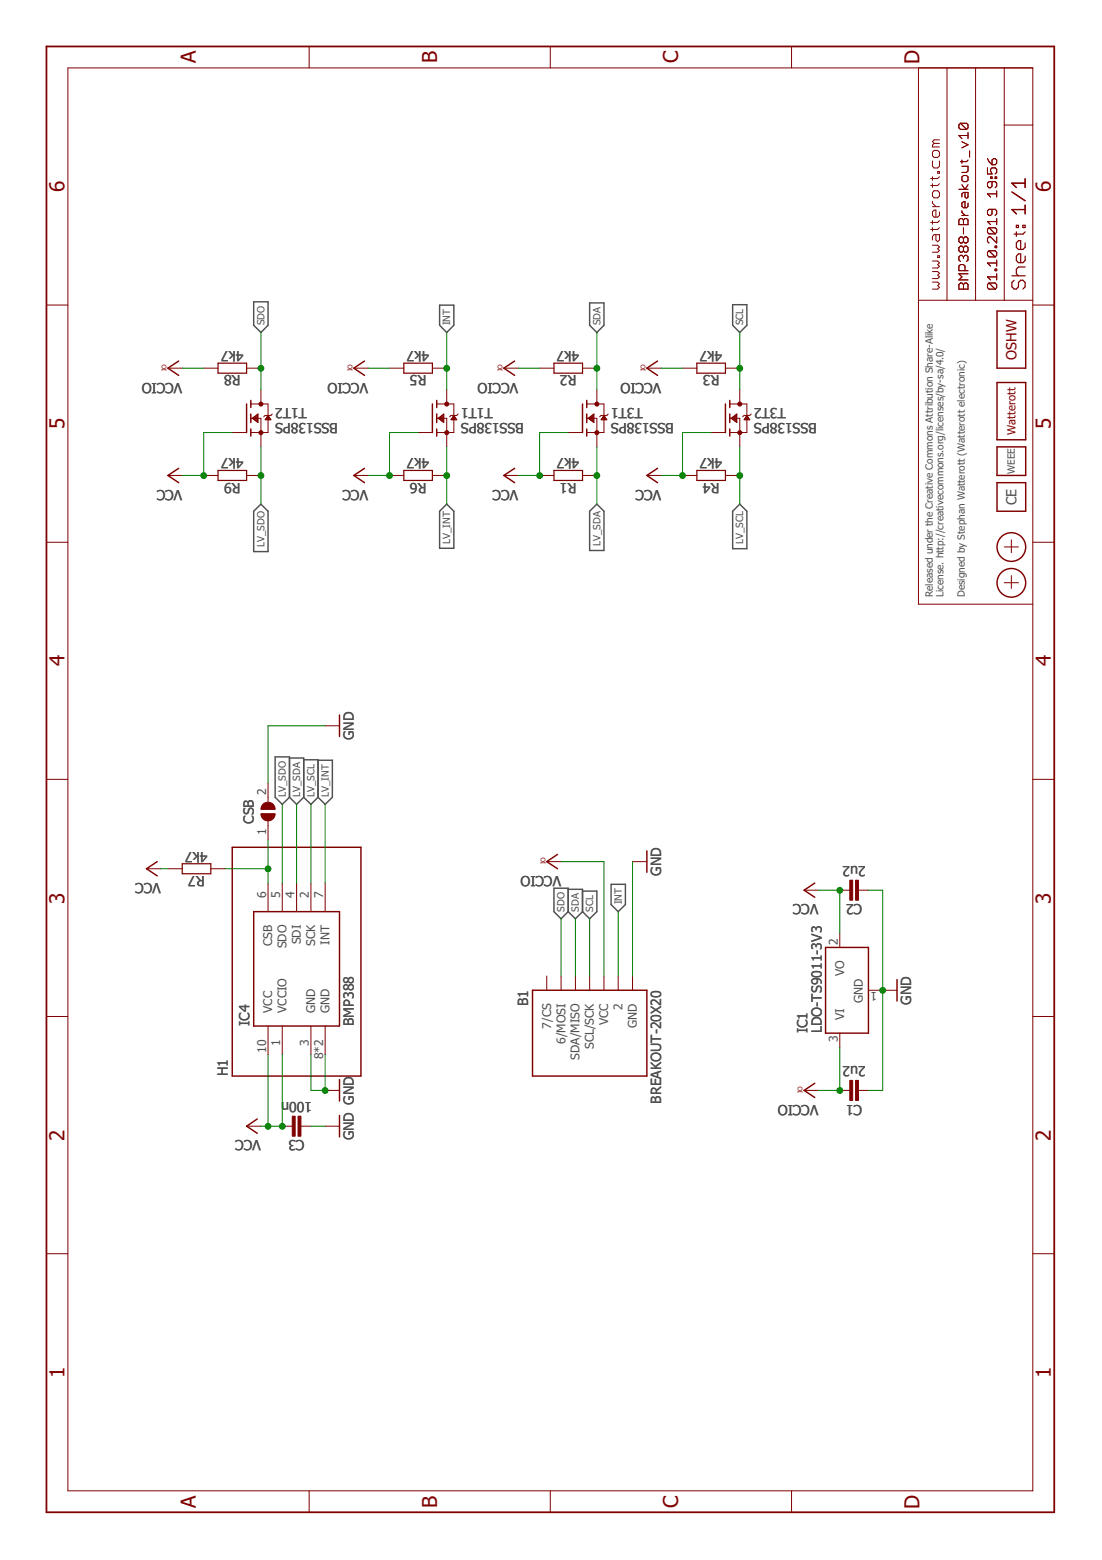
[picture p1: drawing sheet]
<svg xmlns="http://www.w3.org/2000/svg" width="210mm" height="297mm" viewBox="0 0 210 297" stroke-linecap="round" stroke-linejoin="round" font-family="sans-serif">
<g fill="none" stroke="#505050" stroke-width=".28">
<path d="M48.3 57.5h2.8v4.4l-1.4 1.4-1.4-1.4zM83.7 58.1h2.7v3.8l-1.3 1.4-1.4-1.4zM112.3 57.7h2.7v4.2l-1.3 1.4-1.4-1.4zM139.6 58h2.7v3.9l-1.4 1.4-1.3-1.4zM48.3 97.3l1.4-1.3 1.4 1.3v7.7h-2.8zM85.1 96l1.3 1.3v7.1h-2.7v-7.1zM112.3 97.3l1.4-1.3 1.3 1.3v7.5h-2.7zM140.9 96l1.4 1.3v7.2h-2.7v-7.2zM52.4 144.1h2.7v7.7l-1.3 1.4-1.4-1.4zM55.1 151.8l1.4 1.4 1.3-1.4M55.1 144.3h2.7v7.5M57.8 151.8l1.4 1.4 1.4-1.4"/>
<path d="M57.8 144.7h2.8v7.1M60.6 144.8h2.7v7l-1.4 1.4-1.3-1.4M105.5 169.1h2.7v4.5l-1.3 1.3-1.4-1.3zM108.2 169.3h2.8v4.3M108.2 173.6l1.4 1.3 1.4-1.3M111 169.7h2.7v3.9l-1.4 1.3-1.3-1.3M116.4 168.4h2.7v3.8l-1.3 1.4-1.4-1.4z"/>
</g>
<g fill="none" stroke="#800000" stroke-width=".19">
<path d="M12.9 12.9h183.8v271h-183.8zM58.9 8.8v4.1M104.8 8.8v4.1M150.8 8.8v4.1M174.9 12.9v102.1h21.8M180.4 12.9v44.3M185.8 12.9v44.3M191.3 12.9v44.3M177.6 30.6v1l.3 .4h.7l.3-.4v-1M177.6 33.7v.6M177.6 35v.7M177.6 38.3v.4l.7 .6"/>
<path d="M177.6 39.3h1.3M177.9 28.6h.7l.3 .4v.7l-.3 .3h-.7l-.3-.3v-.7zM177.9 36.3h.7l.3 .4v.6l-.3 .4h-.7l-.3-.4v-.6zM177.9 27.3l-.3 .3v.4h1.3M177.9 27.3h1M178.6 32.7h.3v.3h-.3zM178.9 33.7l-.3 .3h-1.3M178.9 35l-.3 .3h-1.3M178.9 26.6h-1l-.3 .4 .3 .3M182.6 36h1.8M182.9 23.5l-.3 .3v.5l.3 .3h1.2M182.9 23.5h1.2l.3 .3v.5l-.3 .3"/>
<path d="M182.9 23.5l1.2 1.1M183.2 31.7h1.2v.8l-.3 .3h-.9M183.2 33.7l.3-.3h.6l.3 .3v.6l-.3 .3h-.6l-.3-.3zM183.2 30.5v.6M183.2 35.2l.6 .8 .6-.8M183.2 27l1.2 .6-1.2 .6M183.8 36.6v.9l.3 .3 .3-.3v-.9h-.9l-.3 .3v.6M184.4 25.2v1.2M184.4 38.7v.6l-.3 .3h-.6l-.3-.3v-.6l.3-.3h.3v1.2M184.4 30.5l-.3 .3h-1.2M184.4 25.8h-1.8l.6 .6M184.7 28.7v1.2"/>
<path d="M188.1 32v1.1h.9l-.3-.6v-.3l.3-.2h.5l.3 .2v.6l-.3 .3M188.1 30.2l.3 .6 .6 .6M188.7 33.7h.3v.3h-.3zM189 39.9v.8l-.3 .3h-.3l-.3-.3v-.6l.3-.2h1.1l.3 .2v.6l-.3 .3M189 34.6v.9l-.3 .3h-.3l-.3-.3v-.6l.3-.3h1.1l.3 .3v.6l-.3 .3M189 30.5l.3-.3h.2l.3 .3v.6l-.3 .3h-.5zM189.5 33.7h.3v.3h-.3zM189.8 36.3v1.2M189.8 36.9h-1.7l.6 .6M191.3 23.8h5.4M8.8 58.1h4.1M174.9 57.2h21.8"/>
<path d="M177.6 53.7h1l.3 .3-.3 .4 .3 .3-.3 .4h-1M177.6 46.7h1l.3 .3-.3 .4 .3 .3-.3 .3h-1M177.6 51.7h1l.3 .3-.3 .4 .3 .3-.3 .3h-1M177.6 49.7h1l.3 .3-.3 .4 .3 .3-.3 .3h-1M177.6 42v.7M177.6 43.3v.7M178.3 44.7v1l.3 .3 .3-.3v-1h-1l-.3 .3v.7M178.6 48.7h.3v.3h-.3zM178.9 42l-.3 .4h-1.3M178.9 40.3v.7l-.3 .3h-.7l-.3-.3v-.7l.3-.3h.4v1.3M178.9 43.3l-.3 .4h-1.3M182.6 54.2l.3-.3h.3l.3 .3 .3-.3h.3l.3 .3v.9h-1.8z"/>
<path d="M182.6 41.9l.3-.3h.3l.3 .3 .3-.3h.3l.3 .3v.9h-1.8zM183.2 41h1.2M183.2 40.1v.3l.6 .6M183.5 45.4l-.3-.3h-.3l-.3 .3v.6l.3 .3h.3l.3-.3M183.5 47.2l-.3-.3h-.3l-.3 .3v.6l.3 .2h.3l.3-.2M183.5 48.9l-.3-.3h-.3l-.3 .3v.6l.3 .3M183.5 45.4l.3-.3h.3l.3 .3v.6l-.3 .3h-.3l-.3-.3M183.5 47.2l.3-.3h.3l.3 .3v.6l-.3 .2h-.3l-.3-.2M183.5 48.9l.3-.3h.3l.3 .3v.6l-.3 .3M183.5 41.9v.9M183.5 43.4v1.1M183.5 45.4v.6"/>
<path d="M183.5 47.2v.6M183.5 48.9v.3M183.5 54.2v.9M183.8 51.5v-.8l-.3-.3h-.6l-.3 .3v.8h1.8M184.4 52.1h-1.8l.6 .6-.6 .6h1.8M188.4 53.9l-.3 .3v.6l.3 .3h1.1M188.4 53.9h1.1l.3 .3v.6l-.3 .3M188.4 43.4l-.3 .2v.6l.3 .3h1.1M188.4 47.8l-.3 .2v.6l.3 .3h1.1M188.4 43.4h1.1l.3 .2v.6l-.3 .3M188.4 47.8h1.1l.3 .2v.6l-.3 .3M188.4 53.9l1.1 1.2"/>
<path d="M188.4 47.8l1.1 1.1M188.4 43.4l1.1 1.1M189.5 51.2h.3v.3h-.3zM189.5 46.9h.3v.3h-.3zM189.8 45.1v1.2l-1.1-1.2h-.3l-.3 .3v.6l.3 .3M189.8 41.6v1.2M189.8 49.5v1.2M189.8 52.1v1.2M189.8 52.7h-1.7l.6 .6M189.8 50.1h-1.7l.6 .6M189.8 42.2h-1.7l.6 .6M196.7 58.1h4.1"/>
<path d="M32 70.1h2.7M38.8 70.1h2.7M47 70.1h2.7M47.8 76.9h3.3v5.5h-3.3M47.8 79.7h1.9v5.4M48 79.7l1.1-.9v1.7zM48.1 79.6v.1M48.3 79.5v.3M48.4 79.4v.5M48.5 79.3v.7M48.6 79.2v.9M48.8 79.1v1.1"/>
<path d="M48.9 79v1.3M49 78.9v1.5M49.7 74.2v2.7M50.6 79.7v.2M50.8 79.5v.4M50.9 79.3v.6M51 79.1v.8M51.1 79.1l.5 .8h-1.1zM51.2 79.2v.7M51.3 79.4v.5M51.4 79.7v.2M51.5 79.8v.1"/>
<path d="M51.9 78.8l-.3 .3h-1.1l-.3 .3M67.4 70.1h2.7M74.2 70.1h2.7M82.4 70.1h2.7M83.2 76.9h3.2v5.5h-3.2M83.2 79.7h1.9v5.4M83.5 79.7l1-.9v1.7zM83.5 79.6v.1M83.7 79.5v.3M83.8 79.4v.5M83.9 79.3v.7M84.1 79.2v.9"/>
<path d="M84.2 79.1v1.1M84.3 79v1.3M84.5 78.9v1.5M85.1 74.2v2.7M86 79.7v.2M86.2 79.5v.4M86.3 79.3v.6M86.4 79.1l.6 .8h-1.1zM86.6 79.3v.6M86.7 79.5v.4M86.8 79.7v.2M87 79.9h.1"/>
<path d="M87.3 78.8l-.3 .3h-1.1l-.3 .3M96 70.1h2.7M102.8 70.1h2.7M111 70.1h2.7M111.8 76.9h3.2v5.5h-3.2M111.8 79.7h1.9v5.4M112 79.7l1.1-.9v1.7zM112.1 79.6v.1M112.2 79.5v.3M112.4 79.4v.5M112.5 79.3v.7M112.6 79.2v.9"/>
<path d="M112.8 79.1v1.1M112.9 79v1.3M113 78.9v1.5M113.7 74.2v2.7M114.6 79.8v.1M114.7 79.6v.3M114.9 79.4v.5M115 79.2v.7M115 79.1l.6 .8h-1.1zM115.1 79.2v.7M115.3 79.4v.5M115.4 79.6v.3"/>
<path d="M115.5 79.8v.1M115.8 78.8l-.2 .3h-1.1l-.3 .3M123.2 70.1h2.7M130 70.1h2.7M138.2 70.1h2.7M139 76.9h3.3v5.5h-3.3M139 79.7h1.9v5.4M139.3 79.7l1.1-.9v1.7zM139.3 79.6v.1M139.5 79.5v.3M139.6 79.4v.5M139.7 79.3v.7"/>
<path d="M139.9 79.2v.9M140 79.1v1.1M140.1 79v1.3M140.3 78.9v1.5M140.9 74.2v2.7M141.8 79.7v.2M142 79.5v.4M142.1 79.3v.6M142.2 79.1v.8M142.3 79.1l.5 .8h-1.1zM142.4 79.2v.7M142.5 79.4v.5"/>
<path d="M142.6 79.7v.2M142.8 79.8v.1M143.1 78.8l-.3 .3h-1.1l-.2 .3M32 90.5h2.7M38.8 90.5h2.7M44.2 82.4h2.8M47 90.5h2.7M67.4 90.5h2.7M74.2 90.5h2.7M79.7 82.4h2.7M82.4 90.5h2.7M96 90.5h2.7"/>
<path d="M102.8 90.5h2.7M108.2 82.4h2.8M111 90.5h2.7M123.2 90.5h2.7M130 90.5h2.7M135.5 82.4h2.7M138.2 90.5h2.7M8.8 103.3h4.1M191.3 111h2.7M191.3 104.1h2.7M192.6 102.8v2.4M192.6 109.6v2.5"/>
<path d="M196.7 103.3h4.1M61.9 138.2h2.8M8.8 148.4h4.1M51.1 149.1v3.7M51.1 156.3v3.7M196.7 148.4h4.1M27.9 165.4h2.7M32 165.4h2.7M40.2 165.4h2.7M51.1 168.1v5.5M53.8 168.1v5.5M56.5 168.1v5.5"/>
<path d="M59.2 168.1v5.5M61.9 168.1v5.5M104.1 164.1h2.8M120.5 164.1h2.7M153.2 169.5h2.7M160 177.7v2.7M160 169.5h1.9M163.5 169.5h1.9M8.8 193.5h4.1M51.1 195.4v5.4M53.8 195.4v5.4M59.2 195.4v5.4"/>
<path d="M61.9 195.4v5.4M104.1 185.8v2.8M106.9 185.8v2.8M109.6 185.8v2.8M112.3 185.8v2.8M115 185.8v2.8M117.8 185.8v2.8M120.5 185.8v2.8M160 196.7v2.8M165.4 188.6h5.5M196.7 193.5h4.1M47 214.4h2.7"/>
<path d="M53.8 214.4h1.9M57.3 214.4h1.9M61.9 207.6h2.8M61.9 214.4h2.8M153.2 207.6h2.7M160 207.6h1.9M163.5 207.6h1.9M8.8 238.7h4.1M196.7 238.7h4.1M58.9 283.9v4.1M104.8 283.9v4.1M150.8 283.9v4.1"/>
</g>
<path d="M8.8 8.8h192v279.2h-192z" fill="none" stroke="#800000" stroke-width=".34"/>
<g fill="none" stroke="#800000" stroke-width=".23">
<path d="M192.7 36.6l2.6 1.6M195.3 39.9h-2.6l.9 .8M195.3 34v1.7M195.3 39.1v1.6M195.3 34.9h-2.6l.9 .8M192.7 52.5h2.6M193.2 53.4l-.5 .4v.8l.5 .4h.4l.4-.4v-.8l.4-.4h.4l.5 .4v.8l-.5 .4M193.6 42.9h.4v.4h-.4zM193.6 44.2v.8M194.8 42.9h.5v.4h-.5zM195.3 46.2v.9l-.5 .4h-.8l-.4-.4v-.9l.4-.4h.4v1.7M195.3 48.8v.8l-.5 .4h-.8l-.4-.4v-.8l.4-.5h.4v1.7"/>
<path d="M195.3 50.8h-1.3l-.4 .5v.8l.4 .4M195.3 44.2l-.5 .4h-1.6M41.5 69.2h5.5v1.9h-5.5zM76.9 69.2h5.5v1.9h-5.5zM105.5 69.2h5.5v1.9h-5.5zM132.7 69.2h5.5v1.9h-5.5zM41.5 89.6h5.5v1.9h-5.5zM76.9 89.6h5.5v1.9h-5.5zM105.5 89.6h5.5v1.9h-5.5zM132.7 89.6h5.5v1.9h-5.5zM34.7 164.5h5.5v1.9h-5.5z"/>
</g>
<g fill="none" stroke="#800000" stroke-width=".28">
<path d="M189.9 59.2h5.5v10.9h-5.5zM34 68.7l-2 1.4 2 1.4M47 76.9v5.5M47.8 76.2v1.4M47.8 78.8v1.7M69.4 68.7l-2 1.4 2 1.4M82.4 76.9v5.5M83.2 76.2v1.4M83.2 78.8v1.7M98 68.7l-2 1.4 2 1.4M111 76.9v5.5M111.8 76.2v1.4"/>
<path d="M111.8 78.8v1.7M125.2 68.7l-2 1.4 2 1.4M138.2 76.9v5.5M139 76.2v1.4M139 78.8v1.7M189.9 72.8h5.5v10.9h-5.5zM34 89.2l-2 1.3 2 1.4M47.8 81.7v1.3M69.4 89.2l-2 1.3 2 1.4M83.2 81.7v1.3M98 89.2l-2 1.3 2 1.4M111.8 81.7v1.3"/>
<path d="M125.2 89.2l-2 1.3 2 1.4M139 81.7v1.3M189.9 85.1h5.5v5.4h-5.5zM189.9 91.9h5.5v5.4h-5.5zM64.7 136.1v4.1M30 164.1l-2.1 1.3 2.1 1.4M44.2 161.3h24.5v43.6h-24.5zM48.3 173.6h16.4v21.8h-16.4zM106.2 162.7l-2.1 1.4 2.1 1.3M123.2 162v4.1M155.2 168.1l-2 1.4 2 1.4M101.4 188.6h21.8v16.3h-21.8z"/>
<path d="M157.2 180.4h8.2v16.3h-8.2zM170.9 186.5v4.1M49 213.1l-2 1.3 2 1.4M64.7 205.6v4.1M64.7 212.4v4.1M155.2 206.3l-2 1.3 2 1.4"/>
<circle cx="192.6" cy="111" r="2.73"/>
<circle cx="192.6" cy="104.2" r="2.73"/>
</g>
<g fill="#800000" stroke="#800000" stroke-width=".19">
<path d="M161.9 205.7h.5v3.8h-.5z"/>
<path d="M163 205.7h.5v3.8h-.5z"/>
<path d="M161.9 167.6h.5v3.8h-.5z"/>
<path d="M163 167.6h.5v3.8h-.5z"/>
<path d="M55.7 212.5h.5v3.8h-.5z"/>
<path d="M56.8 212.5h.5v3.8h-.5z"/>
</g>
<g fill="#800000" stroke="#800000" stroke-width=".19">
<path d="M50.1 153.1a1.37 1.37 0 0 1 1.5-.2 1.37 1.37 0 0 1 .8 1.2h-2.7l.1-.4z" fill-rule="evenodd"/>
<path d="M49.7 154.9h2.7a1.35 1.35 0 0 1-1.3 1.4 1.35 1.35 0 0 1-1.4-1.4z" fill-rule="evenodd"/>
<circle cx="113.7" cy="82.4" r=".38"/>
<circle cx="113.7" cy="76.9" r=".38"/>
<circle cx="140.9" cy="82.4" r=".38"/>
<circle cx="140.9" cy="76.9" r=".38"/>
<circle cx="85.1" cy="82.4" r=".38"/>
<circle cx="85.1" cy="76.9" r=".38"/>
<circle cx="49.7" cy="82.4" r=".38"/>
<circle cx="49.7" cy="76.9" r=".38"/>
</g>
<g fill="none" stroke="#008000" stroke-width=".19">
<path d="M34.7 70.1h4.1M49.7 63.3v10.9M70.1 70.1h4.1M85.1 63.3v10.9M98.7 70.1h4.1M113.7 63.3v10.9M125.9 70.1h4.1M140.9 63.3v10.9M44.2 82.4h-5.4v8.1h-4.1M49.7 85.1v10.9M79.7 82.4h-5.5v8.1h-4.1M85.1 85.1v10.9"/>
<path d="M108.2 82.4h-5.4v8.1h-4.1M113.7 85.1v10.9M135.5 82.4h-5.5v8.1h-4.1M140.9 85.1v10.9M61.9 138.2h-10.8v10.9M51.1 160v8.1M53.8 153.2v14.9M56.5 153.2v14.9M59.2 153.2v14.9M61.9 153.2v14.9M30.6 165.4h1.4M42.9 165.4h8.2"/>
<path d="M106.9 164.1h8.1v21.7M106.9 174.9v10.9M109.6 174.9v10.9M112.3 174.9v10.9M117.8 173.6v12.2M120.5 164.1v21.7M155.9 169.5h4.1v8.2M165.4 169.5h2.7v38.1h-2.7M160 199.5v8.1h-4.1M51.1 200.8v13.6M53.8 200.8v13.6h-4.1M59.2 214.4h2.7"/>
<path d="M59.2 200.8v6.8h2.7v-6.8"/>
</g>
<g fill="#008000" stroke="#008000" stroke-width=".19">
<circle cx="61.9" cy="207.6" r=".55"/>
<circle cx="168.1" cy="188.6" r=".55"/>
<circle cx="140.9" cy="70.1" r=".55"/>
<circle cx="113.7" cy="70.1" r=".55"/>
<circle cx="53.8" cy="214.5" r=".55"/>
<circle cx="51.1" cy="214.5" r=".55"/>
<circle cx="102.8" cy="90.6" r=".55"/>
<circle cx="130" cy="90.6" r=".55"/>
<circle cx="160" cy="169.5" r=".55"/>
<circle cx="74.2" cy="90.6" r=".55"/>
<circle cx="38.8" cy="90.6" r=".55"/>
<circle cx="113.7" cy="90.6" r=".55"/>
<circle cx="160" cy="207.6" r=".55"/>
<circle cx="140.9" cy="90.6" r=".55"/>
<circle cx="85.1" cy="70.1" r=".55"/>
<circle cx="85.1" cy="90.6" r=".55"/>
<circle cx="49.7" cy="90.6" r=".55"/>
<circle cx="49.7" cy="70.1" r=".55"/>
<circle cx="51.1" cy="165.4" r=".55"/>
</g>
<g font-size="3.9" fill="#800000">
<text x="37.3" y="12.1" transform="rotate(-90 37.3 12.1)">A</text>
<text x="83.2" y="12.1" transform="rotate(-90 83.2 12.1)">B</text>
<text x="129.2" y="12.1" transform="rotate(-90 129.2 12.1)">C</text>
<text x="175.1" y="12.2" transform="rotate(-90 175.1 12.2)">D</text>
<text x="12.3" y="36.6" transform="rotate(-90 12.3 36.6)">6</text>
<text x="200.2" y="36.6" transform="rotate(-90 200.2 36.6)">6</text>
<text x="12.3" y="81.7" transform="rotate(-90 12.3 81.7)">5</text>
<text x="200.2" y="81.7" transform="rotate(-90 200.2 81.7)">5</text>
<text x="12.3" y="126.9" transform="rotate(-90 12.3 126.9)">4</text>
<text x="200.2" y="126.9" transform="rotate(-90 200.2 126.9)">4</text>
<text x="12.3" y="172.1" transform="rotate(-90 12.3 172.1)">3</text>
<text x="200.2" y="172.1" transform="rotate(-90 200.2 172.1)">3</text>
<text x="12.3" y="217.2" transform="rotate(-90 12.3 217.2)">2</text>
<text x="200.2" y="217.2" transform="rotate(-90 200.2 217.2)">2</text>
<text x="12.3" y="262.4" transform="rotate(-90 12.3 262.4)">1</text>
<text x="200.2" y="262.4" transform="rotate(-90 200.2 262.4)">1</text>
<text x="37.3" y="287.1" transform="rotate(-90 37.3 287.1)">A</text>
<text x="83.2" y="287.1" transform="rotate(-90 83.2 287.1)">B</text>
<text x="129.2" y="287.1" transform="rotate(-90 129.2 287.1)">C</text>
<text x="175.1" y="287.2" transform="rotate(-90 175.1 287.2)">D</text>
</g>
<g font-size="2.7" fill="#505050">
<text x="45.8" y="71.5" transform="rotate(-180 45.8 71.5)">R8</text>
<text x="46.4" y="66.8" transform="rotate(-180 46.4 66.8)">4k7</text>
<text x="81.2" y="71.5" transform="rotate(-180 81.2 71.5)">R5</text>
<text x="81.8" y="66.8" transform="rotate(-180 81.8 66.8)">4k7</text>
<text x="109.8" y="71.5" transform="rotate(-180 109.8 71.5)">R2</text>
<text x="110.3" y="66.8" transform="rotate(-180 110.3 66.8)">4k7</text>
<text x="137" y="71.5" transform="rotate(-180 137 71.5)">R3</text>
<text x="137.6" y="66.8" transform="rotate(-180 137.6 66.8)">4k7</text>
<text x="34.7" y="72.8" transform="rotate(-180 34.7 72.8)">VCCIO</text>
<text x="58.5" y="77.7" transform="rotate(-180 58.5 77.7)">T1T2</text>
<text x="70.1" y="72.8" transform="rotate(-180 70.1 72.8)">VCCIO</text>
<text x="93.9" y="77.7" transform="rotate(-180 93.9 77.7)">T1T1</text>
<text x="98.7" y="72.8" transform="rotate(-180 98.7 72.8)">VCCIO</text>
<text x="122.5" y="77.7" transform="rotate(-180 122.5 77.7)">T3T1</text>
<text x="125.9" y="72.8" transform="rotate(-180 125.9 72.8)">VCCIO</text>
<text x="149.7" y="77.7" transform="rotate(-180 149.7 77.7)">T3T2</text>
<text x="64.4" y="80.5" transform="rotate(-180 64.4 80.5)">BSS138PS</text>
<text x="99.8" y="80.5" transform="rotate(-180 99.8 80.5)">BSS138PS</text>
<text x="128.4" y="80.5" transform="rotate(-180 128.4 80.5)">BSS138PS</text>
<text x="155.6" y="80.5" transform="rotate(-180 155.6 80.5)">BSS138PS</text>
<text x="46.4" y="87.3" transform="rotate(-180 46.4 87.3)">4k7</text>
<text x="81.8" y="87.3" transform="rotate(-180 81.8 87.3)">4k7</text>
<text x="110.3" y="87.3" transform="rotate(-180 110.3 87.3)">4k7</text>
<text x="137.6" y="87.3" transform="rotate(-180 137.6 87.3)">4k7</text>
<text x="34.7" y="93.3" transform="rotate(-180 34.7 93.3)">VCC</text>
<text x="45.8" y="91.9" transform="rotate(-180 45.8 91.9)">R9</text>
<text x="70.1" y="93.3" transform="rotate(-180 70.1 93.3)">VCC</text>
<text x="81.2" y="91.9" transform="rotate(-180 81.2 91.9)">R6</text>
<text x="98.7" y="93.3" transform="rotate(-180 98.7 93.3)">VCC</text>
<text x="109.8" y="91.9" transform="rotate(-180 109.8 91.9)">R1</text>
<text x="125.9" y="93.3" transform="rotate(-180 125.9 93.3)">VCC</text>
<text x="137" y="91.9" transform="rotate(-180 137 91.9)">R4</text>
<text x="193.6" y="96.2" transform="rotate(-90 193.6 96.2)">CE</text>
<text x="67.4" y="140.9" transform="rotate(-90 67.4 140.9)">GND</text>
<text x="48.3" y="156.9" transform="rotate(-90 48.3 156.9)">CSB</text>
<text x="39" y="166.8" transform="rotate(-180 39 166.8)">R7</text>
<text x="39.6" y="162.2" transform="rotate(-180 39.6 162.2)">4k7</text>
<text x="106.9" y="166.8" transform="rotate(-180 106.9 166.8)">VCCIO</text>
<text x="125.9" y="166.8" transform="rotate(-90 125.9 166.8)">GND</text>
<text x="164.9" y="164.9" transform="rotate(-180 164.9 164.9)">2u2</text>
<text x="30.6" y="168.1" transform="rotate(-180 30.6 168.1)">VCC</text>
<text x="155.9" y="172.2" transform="rotate(-180 155.9 172.2)">VCC</text>
<text x="164.2" y="172.2" transform="rotate(-180 164.2 172.2)">C2</text>
<text x="100.6" y="191.6" transform="rotate(-90 100.6 191.6)">B1</text>
<text x="173.6" y="191.3" transform="rotate(-90 173.6 191.3)">GND</text>
<text x="47.5" y="195.4" transform="rotate(-90 47.5 195.4)">IC4</text>
<text x="67.4" y="195.4" transform="rotate(-90 67.4 195.4)">BMP388</text>
<text x="153.8" y="196.7" transform="rotate(-90 153.8 196.7)">IC1</text>
<text x="156.6" y="196.7" transform="rotate(-90 156.6 196.7)">LDO-TS9011-3V3</text>
<text x="164.9" y="203" transform="rotate(-180 164.9 203)">2u2</text>
<text x="43.4" y="204.9" transform="rotate(-90 43.4 204.9)">H1</text>
<text x="59.4" y="209.8" transform="rotate(-180 59.4 209.8)">100n</text>
<text x="125.9" y="210.1" transform="rotate(-90 125.9 210.1)">BREAKOUT-20X20</text>
<text x="155.9" y="210.3" transform="rotate(-180 155.9 210.3)">VCCIO</text>
<text x="164.2" y="210.3" transform="rotate(-180 164.2 210.3)">C1</text>
<text x="49.7" y="217.2" transform="rotate(-180 49.7 217.2)">VCC</text>
<text x="58" y="217.2" transform="rotate(-180 58 217.2)">C3</text>
<text x="67.4" y="217.2" transform="rotate(-90 67.4 217.2)">GND GND</text>
</g>
<text font-size="2.7" fill="#800000" x="193.6" y="68.5" transform="rotate(-90 193.6 68.5)">OSHW</text>
<g font-size="2.3" fill="#505050">
<text x="50.7" y="151.4" transform="rotate(-90 50.7 151.4)">2</text>
<text x="50.7" y="158.9" transform="rotate(-90 50.7 158.9)">1</text>
<text x="50.7" y="171.1" transform="rotate(-90 50.7 171.1)">6</text>
<text x="53.4" y="171.1" transform="rotate(-90 53.4 171.1)">5</text>
<text x="56.1" y="171.1" transform="rotate(-90 56.1 171.1)">4</text>
<text x="58.8" y="171.1" transform="rotate(-90 58.8 171.1)">2</text>
<text x="61.6" y="171.1" transform="rotate(-90 61.6 171.1)">7</text>
<text x="57.3" y="179.8" transform="rotate(-90 57.3 179.8)">SDI</text>
<text x="62.8" y="179.9" transform="rotate(-90 62.8 179.9)">INT</text>
<text x="51.9" y="180.1" transform="rotate(-90 51.9 180.1)">CSB</text>
<text x="54.6" y="180.6" transform="rotate(-90 54.6 180.6)">SDO</text>
<text x="60" y="180.1" transform="rotate(-90 60 180.1)">SCK</text>
<text x="159.6" y="180" transform="rotate(-90 159.6 180)">2</text>
<text x="160.8" y="185.9" transform="rotate(-90 160.8 185.9)">VO</text>
<text x="164.3" y="191" transform="rotate(-90 164.3 191)">GND</text>
<text x="167.1" y="188.9" transform="rotate(-180 167.1 188.9)">1</text>
<text x="51.9" y="192.9" transform="rotate(-90 51.9 192.9)">VCC</text>
<text x="54.6" y="192.9" transform="rotate(-90 54.6 192.9)">VCCIO</text>
<text x="60" y="192.9" transform="rotate(-90 60 192.9)">GND</text>
<text x="62.8" y="192.9" transform="rotate(-90 62.8 192.9)">GND</text>
<text x="105" y="195.9" transform="rotate(-90 105 195.9)">7/CS</text>
<text x="115.9" y="195.2" transform="rotate(-90 115.9 195.2)">VCC</text>
<text x="118.6" y="192.3" transform="rotate(-90 118.6 192.3)">2</text>
<text x="121.3" y="195.7" transform="rotate(-90 121.3 195.7)">GND</text>
<text x="160.8" y="194.2" transform="rotate(-90 160.8 194.2)">VI</text>
<text x="50.7" y="200.4" transform="rotate(-90 50.7 200.4)">10</text>
<text x="53.4" y="199.1" transform="rotate(-90 53.4 199.1)">1</text>
<text x="58.8" y="199.1" transform="rotate(-90 58.8 199.1)">3</text>
<text x="61.6" y="201.7" transform="rotate(-90 61.6 201.7)">8*2</text>
<text x="107.7" y="198.8" transform="rotate(-90 107.7 198.8)">6/MOSI</text>
<text x="110.4" y="201.8" transform="rotate(-90 110.4 201.8)">SDA/MISO</text>
<text x="113.1" y="199.8" transform="rotate(-90 113.1 199.8)">SCL/SCK</text>
<text x="159.6" y="198.4" transform="rotate(-90 159.6 198.4)">3</text>
</g>
<text font-size="2.1" fill="#800000" x="193.4" y="82.8" transform="rotate(-90 193.4 82.8)">Watterott</text>
<g font-size="1.9" fill="#505050">
<text x="50.4" y="61.9" transform="rotate(-90 50.4 61.9)">SDO</text>
<text x="85.8" y="61.9" transform="rotate(-90 85.8 61.9)">INT</text>
<text x="114.4" y="61.9" transform="rotate(-90 114.4 61.9)">SDA</text>
<text x="141.6" y="61.9" transform="rotate(-90 141.6 61.9)">SCL</text>
<text x="193.3" y="90.2" transform="rotate(-90 193.3 90.2)">WEEE</text>
<text x="50.4" y="104.2" transform="rotate(-90 50.4 104.2)">LV_SDO</text>
<text x="85.8" y="103.6" transform="rotate(-90 85.8 103.6)">LV_INT</text>
<text x="114.4" y="104" transform="rotate(-90 114.4 104)">LV_SDA</text>
<text x="141.6" y="103.6" transform="rotate(-90 141.6 103.6)">LV_SCL</text>
<text x="177.7" y="113.7" transform="rotate(-90 177.7 113.7)">Released under the Creative Commons Attribution Share-Alike</text>
<text x="179.7" y="113.7" transform="rotate(-90 179.7 113.7)">License. http://creativecommons.org/licenses/by-sa/4.0/</text>
<text x="183.8" y="113.7" transform="rotate(-90 183.8 113.7)">Designed by Stephan Watterott (Watterott electronic)</text>
<text x="54.5" y="151.8" transform="rotate(-90 54.5 151.8)">LV_SDO</text>
<text x="57.2" y="151.8" transform="rotate(-90 57.2 151.8)">LV_SDA</text>
<text x="59.9" y="151.8" transform="rotate(-90 59.9 151.8)">LV_SCL</text>
<text x="62.6" y="151.8" transform="rotate(-90 62.6 151.8)">LV_INT</text>
<text x="107.5" y="173.6" transform="rotate(-90 107.5 173.6)">SDO</text>
<text x="110.3" y="173.6" transform="rotate(-90 110.3 173.6)">SDA</text>
<text x="113" y="173.6" transform="rotate(-90 113 173.6)">SCL</text>
<text x="118.4" y="172.2" transform="rotate(-90 118.4 172.2)">INT</text>
</g>
<g font-size="1.2" fill="#800000">
<text x="31.7" y="70.7" transform="rotate(-90 31.7 70.7)">IO</text>
<text x="67.1" y="70.7" transform="rotate(-90 67.1 70.7)">IO</text>
<text x="95.7" y="70.7" transform="rotate(-90 95.7 70.7)">IO</text>
<text x="122.9" y="70.7" transform="rotate(-90 122.9 70.7)">IO</text>
<text x="103.9" y="164.6" transform="rotate(-90 103.9 164.6)">IO</text>
<text x="152.9" y="208.2" transform="rotate(-90 152.9 208.2)">IO</text>
</g>
</svg>
